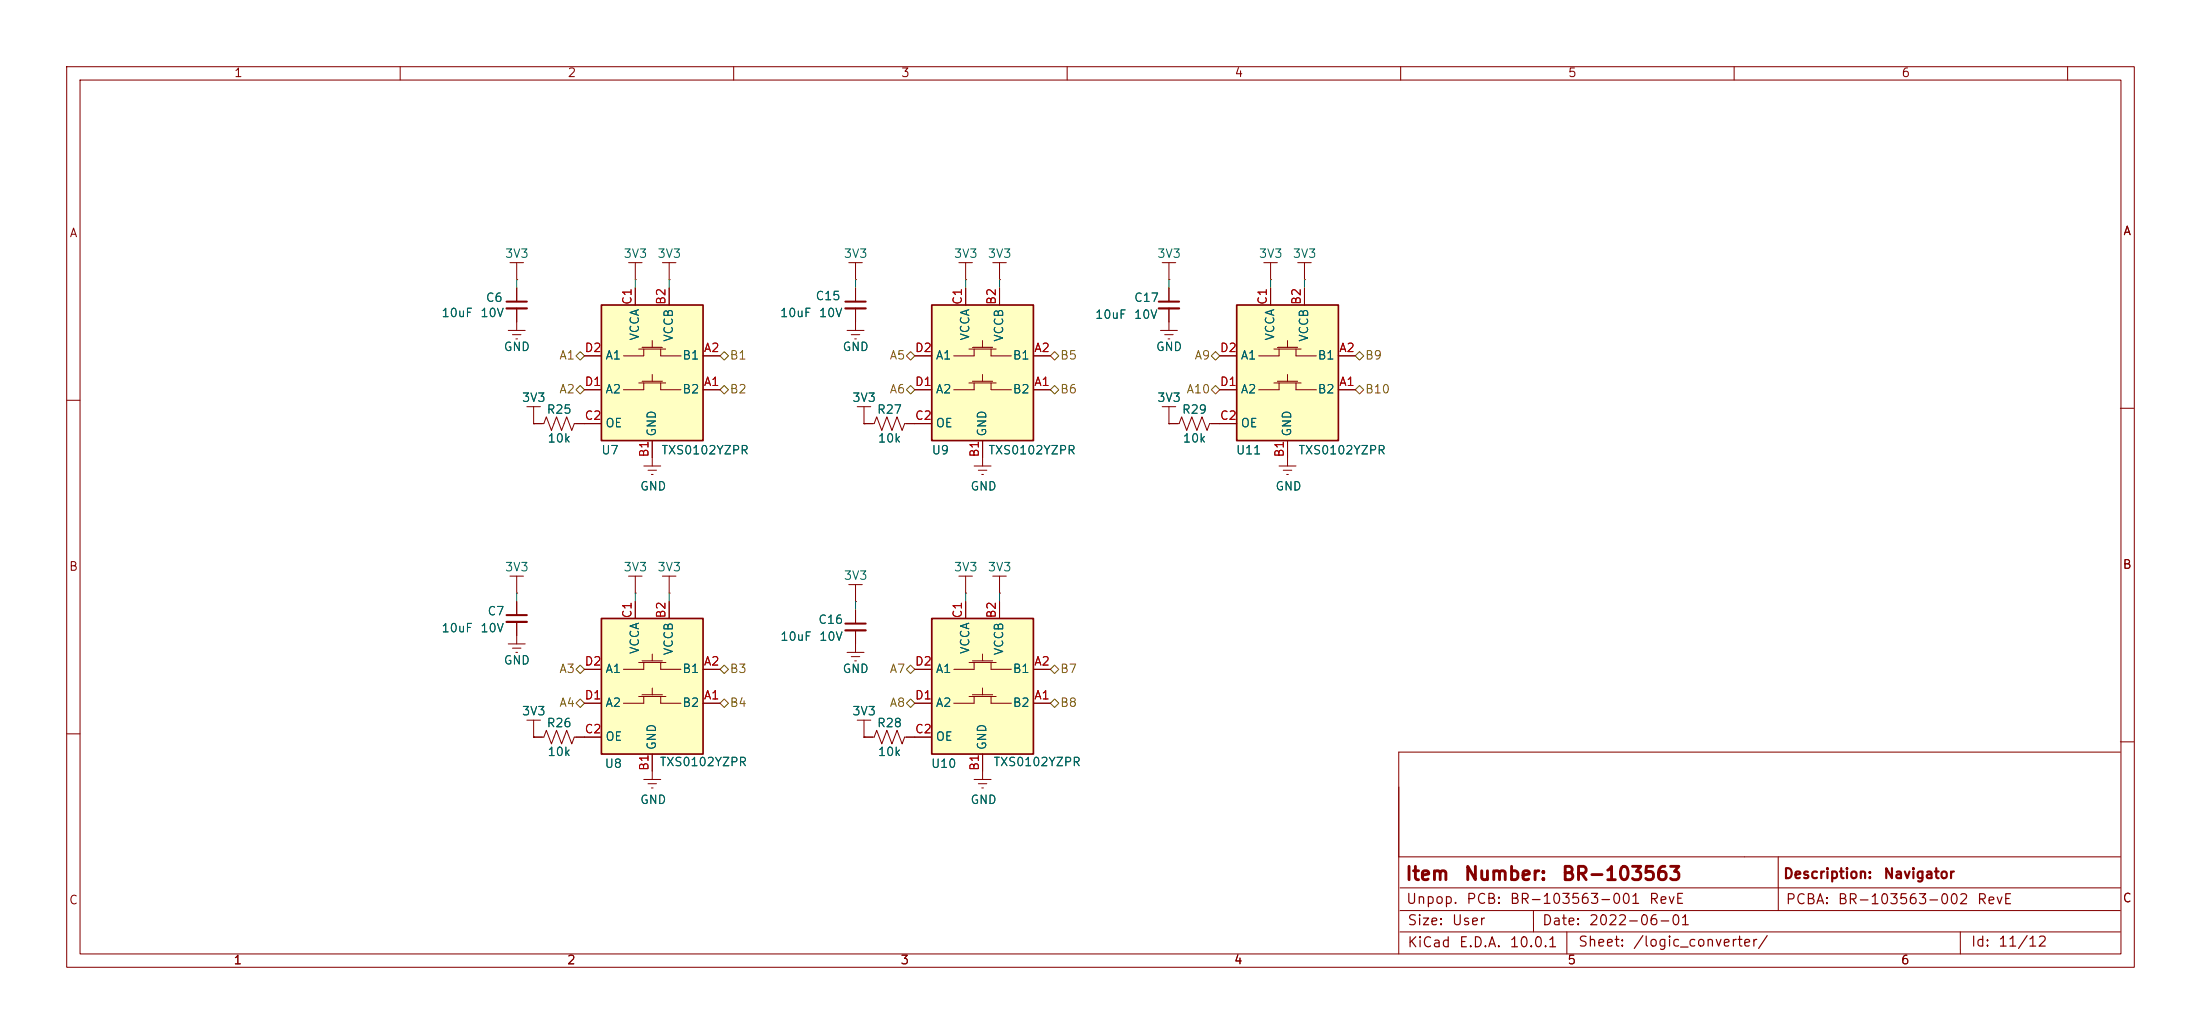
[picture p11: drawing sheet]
<svg xmlns="http://www.w3.org/2000/svg" width="330mm" height="155mm" viewBox="0 0 330 155" stroke-linecap="round" stroke-linejoin="round" font-family="sans-serif">
<g fill="none" stroke="#840000" stroke-width=".15">
<path d="M10 10h310v135h-310zM12 12h306v131h-306zM60 10v2M110 10v2M160 10v2M210 10v2M260 10v2M310 10v2M76.2 49.5h2.5M76.8 50.2h1.3M77.3 50.8h.3M77.5 48.3v1.2"/>
<path d="M10 60h2M317.9 61.2h2M10 110h2M317.9 111.2h2M317.9 112.7h-108.2v30.3M209.7 128.4h108.2M209.9 139.7h108M209.9 136.5h108M209.9 133.1h108M229.9 136.5v3.2M234.9 139.7v3.3M266.6 128.4v4.6"/>
<path d="M266.6 133.1v3.4M293.9 139.7v3.3"/>
</g>
<path d="M185.4 45.7h15.3v20.3h-15.3z" fill="#ffffc2"/>
<path d="M185.4 45.7h15.3v20.3h-15.3z" fill="none" stroke="#840000" stroke-width=".25"/>
<g fill="none" stroke="#840000" stroke-width=".15">
<path d="M77.5 43.2v2M77.5 46.2v2.1M182.9 58.4h2.5M182.9 53.3h2.5M190.5 43.2v2.5M191 57.4h4.1M191 52.3h4.1M191.5 57.2h3.1M191.5 52.1h3.1M191.8 57.4v1h-3.1M191.8 52.3v1h-3.1M193 51.1v1"/>
<path d="M193 56.1v1.1M194.3 57.4v1h3.1M194.3 52.3v1h3.1M195.6 43.2v2.5M200.7 58.4h2.5M200.7 53.3h2.5M79 61h2M80 63.5h.1M80 63.5h1.5l.4-1 .8 2 .7-2 .8 2 .8-2 .7 2 .4-1h1.5M80 61v2.5M128.5 61h2.1M129.5 63.5h.1"/>
<path d="M129.5 61v2.5M146 69.9h2.6M146.7 70.5h1.3M147.2 71.1h.2M147.3 68.6v1.3M182.9 63.5h2.5M193 66v2.6M127 97.8h2.5M127.3 87.6h2M127.6 98.4h1.3M128.1 99.1h.3M128.3 90.2h.1"/>
<path d="M128.3 87.6v2.6M128.3 91.4v2.1M128.3 94.5v3.3M143.8 86.4h2M144.8 88.9h.1M144.8 86.4v2.5M148.8 86.4h2.1M149.9 88.9h.1M149.9 86.4v2.5M128.5 108h2.1M129.5 110.5h.1M129.5 108v2.5"/>
</g>
<path d="M75.9 45.2h3.1M126.7 93.5h3.1" fill="none" stroke="#840000" stroke-width=".3"/>
<path d="M75.9 46.2h3.1M126.7 94.5h3.1" fill="none" stroke="#840000" stroke-width=".33"/>
<path d="M90.2 45.7h15.2v20.3h-15.2z" fill="#ffffc2"/>
<path d="M90.2 45.7h15.2v20.3h-15.2z" fill="none" stroke="#840000" stroke-width=".25"/>
<g fill="none" stroke="#840000" stroke-width=".15">
<path d="M143.8 39.4h2M144.8 39.4v2.5M87.6 58.4h2.6M87.6 53.3h2.6M95.2 43.2v2.5M95.8 57.4h4M95.8 52.3h4M96.3 57.2h3M96.3 52.1h3M96.5 57.4v1h-3M96.5 52.3v1h-3M97.8 51.1v1"/>
<path d="M97.8 56.1v1.1M99.1 57.4v1h3M99.1 52.3v1h3M100.3 43.2v2.5M105.4 58.4h2.5M105.4 53.3h2.5M144.8 41.9h.1M87.6 63.5h2.6M96.5 69.9h2.6M97.2 70.5h1.2M97.7 71.1h.2M97.8 66v3.9"/>
</g>
<path d="M139.7 92.7h15.2v20.3h-15.2z" fill="#ffffc2"/>
<path d="M139.7 92.7h15.2v20.3h-15.2z" fill="none" stroke="#840000" stroke-width=".25"/>
<g fill="none" stroke="#840000" stroke-width=".15">
<path d="M76.5 39.4h2M77.5 39.4v2.5M94.2 39.4h2.1M95.2 39.4v2.5M99.3 39.4h2M100.3 39.4v2.5M127.3 39.4h2M128.3 39.4v2.5M77.5 41.9h.1M95.2 41.9h.1M100.3 41.9h.1M127 49.5h2.5"/>
<path d="M127.6 50.2h1.3M128.1 50.8h.3M128.3 41.9h.1M128.3 43.2v2M128.3 46.2v3.3M174 49.5h2.5M174.6 50.2h1.3M175.1 50.8h.3M175.3 43.2v2M175.3 46.2v3.3M129.5 63.5h1.6l.3-1 .8 2 .8-2 .7 2 .8-2 .8 2 .3-1h1.6M175.3 63.5h1.5l.4-1 .7 2 .8-2 .8 2 .7-2 .8 2 .4-1h1.5"/>
<path d="M99.3 86.4h2M100.3 88.9h.1M100.3 86.4v2.5M144.8 90.2v2.5M145.3 99.3h4.1M145.8 99.1h3M146 99.3v1h-3M147.3 98v1.1M148.6 99.3v1h3M149.9 90.2v2.5M96.5 116.8h2.6M97.2 117.5h1.2"/>
<path d="M97.7 118.1h.2M97.8 115.6v1.2M129.5 110.5h1.6l.3-1 .8 2 .8-2 .7 2 .8-2 .8 2 .3-1h4.1M137.2 105.4h2.5M137.2 100.3h2.5M145.3 104.4h4.1M145.8 104.1h3M146 104.4v1h-3M146 116.8h2.6M146.7 117.5h1.3M147.2 118.1h.2M147.3 103.1v1"/>
<path d="M147.3 113v3.8M148.6 104.4v1h3M154.9 105.4h2.6M154.9 100.3h2.6"/>
</g>
<path d="M126.7 45.2h3.1M173.7 45.2h3.1" fill="none" stroke="#840000" stroke-width=".3"/>
<path d="M126.7 46.2h3.1M173.7 46.2h3.1" fill="none" stroke="#840000" stroke-width=".33"/>
<path d="M90.2 92.7h15.2v20.3h-15.2z" fill="#ffffc2"/>
<path d="M90.2 92.7h15.2v20.3h-15.2z" fill="none" stroke="#840000" stroke-width=".25"/>
<g fill="none" stroke="#840000" stroke-width=".15">
<path d="M174.2 61h2.1M175.3 63.5h.1M175.3 61v2.5M94.2 86.4h2.1M95.2 88.9h.1M95.2 86.4v2.5M95.2 90.2v2.5M95.8 99.3h4M96.3 99.1h3M96.5 99.3v1h-3M97.8 98v1.1M99.1 99.3v1h3"/>
<path d="M100.3 90.2v2.5M87.6 105.4h2.6M87.6 100.3h2.6M87.6 110.5h2.6M95.8 104.4h4M96.3 104.1h3M96.5 104.4v1h-3M97.8 103.1v1M97.8 113v2.6M99.1 104.4v1h3M105.4 105.4h2.5M105.4 100.3h2.5"/>
</g>
<path d="M139.7 45.7h15.2v20.3h-15.2z" fill="#ffffc2"/>
<path d="M139.7 45.7h15.2v20.3h-15.2z" fill="none" stroke="#840000" stroke-width=".25"/>
<g fill="none" stroke="#840000" stroke-width=".15">
<path d="M148.8 39.4h2.1M149.9 39.4v2.5M174.2 39.4h2.1M175.3 39.4v2.5M189.5 39.4h2M190.5 39.4v2.5M194.6 39.4h2M195.6 39.4v2.5M77.5 43.2v2M77.5 46.2v2.1M87.6 58.4h2.6M87.6 53.3h2.6"/>
<path d="M95.2 43.2v2.5M100.3 43.2v2.5M105.4 58.4h2.5M105.4 53.3h2.5M128.3 43.2v2M128.3 46.2v2.1M137.2 58.4h2.5M137.2 53.3h2.5M144.8 43.2v2.5M145.3 57.4h4.1M145.3 52.3h4.1M145.8 57.2h3"/>
<path d="M145.8 52.1h3M146 57.4v1h-3M146 52.3v1h-3M147.3 51.1v1M147.3 56.1v1.1M148.6 57.4v1h3M148.6 52.3v1h3M149.9 41.9h.1M149.9 43.2v2.5M154.9 58.4h2.6M154.9 53.3h2.6M175.3 41.9h.1"/>
<path d="M175.3 43.2v2M175.3 46.2v2.1M182.9 58.4h2.5M182.9 53.3h2.5M190.5 41.9h.1M190.5 43.2v2.5M195.6 41.9h.1M195.6 43.2v2.5M200.7 58.4h2.5M200.7 53.3h2.5M80 63.5h.1M80 63.5h1.3"/>
<path d="M86.4 63.5h3.8M97.8 66v2.6M129.5 63.5h.1M129.5 63.5h1.3M135.9 63.5h3.8M147.3 66v2.6M175.3 63.5h.1M175.3 63.5h1.2M181.6 63.5h3.8M191.8 69.9h2.5M192.4 70.5h1.3M192.9 71.1h.3"/>
<path d="M193 66v3.9M76.2 96.5h2.5M76.5 86.4h2M76.8 97.2h1.3M77.3 97.8h.3M77.5 88.9h.1M77.5 86.4v2.5M77.5 90.2v2M77.5 93.2v3.3M95.2 90.2v2.5M100.3 90.2v2.5M128.3 91.4v2.1"/>
<path d="M128.3 94.5v2M144.8 90.2v2.5M149.9 90.2v2.5M79 108h2M80 110.5h1.5l.4-1 .8 2 .7-2 .8 2 .8-2 .7 2 .4-1h4.1M80 110.5h.1M80 108v2.5M87.6 105.4h2.6M87.6 100.3h2.6M97.8 113v2.6M105.4 105.4h2.5M105.4 100.3h2.5"/>
<path d="M129.5 110.5h.1M129.5 110.5h1.3M135.9 110.5h3.8M137.2 105.4h2.5M137.2 100.3h2.5M147.3 113v2.6M154.9 105.4h2.6M154.9 100.3h2.6"/>
</g>
<path d="M75.9 92.2h3.1" fill="none" stroke="#840000" stroke-width=".3"/>
<path d="M75.9 93.2h3.1" fill="none" stroke="#840000" stroke-width=".33"/>
<g fill="none" stroke="#725600" stroke-width=".15">
<path d="M86.4 53.3l.6-.6 .6 .6-.6 .7zM87 57.8l.6 .6-.6 .7-.6-.7zM107.9 53.3l.7-.6 .6 .6-.6 .7zM107.9 58.4l.7-.6 .6 .6-.6 .7zM135.9 53.3l.6-.6 .7 .6-.7 .7zM135.9 58.4l.6-.6 .7 .6-.7 .7zM157.5 58.4l.6-.6 .6 .6-.6 .7zM157.5 53.3l.6-.6 .6 .6-.6 .7zM181.6 58.4l.6-.6 .7 .6-.7 .7zM181.6 53.3l.6-.6 .7 .6-.7 .7zM203.2 58.4l.6-.6 .7 .6-.7 .7zM203.2 53.3l.6-.6 .7 .6-.7 .7z"/>
<path d="M87 99.7l.6 .6-.6 .7-.6-.7zM86.4 105.4l.6-.6 .6 .6-.6 .6zM107.9 100.3l.7-.6 .6 .6-.6 .7zM107.9 105.4l.7-.6 .6 .6-.6 .6zM135.9 105.4l.6-.6 .7 .6-.7 .6zM135.9 100.3l.6-.6 .7 .6-.7 .7zM157.5 105.4l.6-.6 .6 .6-.6 .6zM157.5 100.3l.6-.6 .6 .6-.6 .7z"/>
</g>
<g fill="none" stroke="#009600" stroke-width=".15">
<path d="M77.5 41.9v1.3M95.2 41.9v1.3M100.3 41.9v1.3M128.3 41.9v1.3M144.8 41.9v1.3M149.9 41.9v1.3M175.3 41.9v1.3M190.5 41.9v1.3M195.6 41.9v1.3M77.5 88.9v1.3M95.2 88.9v1.3M100.3 88.9v1.3"/>
<path d="M128.3 90.2v1.2M144.8 88.9v1.3M149.9 88.9v1.3"/>
</g>
<g font-size="2" fill="#840000">
<text x="210.6" y="132.5">Item</text>
<text x="219.4" y="132.5">Number:</text>
<text x="234" y="132.5">BR-103563</text>
</g>
<g font-size="1.5" fill="#840000">
<text x="210.7" y="135.9">Unpop.</text>
<text x="219.7" y="135.9">PCB:</text>
<text x="226.2" y="135.9">BR-103563-001</text>
<text x="247.1" y="135.9">RevE</text>
<text x="267.3" y="132.1">Description:</text>
<text x="267.6" y="135.9">PCBA:</text>
<text x="275.4" y="135.9">BR-103563-002</text>
<text x="282.3" y="132.1">Navigator</text>
<text x="296.3" y="135.9">RevE</text>
<text x="210.9" y="139.1">Size:</text>
<text x="210.9" y="142.4">KiCad</text>
<text x="217.6" y="139.1">User</text>
<text x="218.6" y="142.4">E.D.A.</text>
<text x="226.2" y="142.4">10.0.1</text>
<text x="231.1" y="139.1">Date:</text>
<text x="236.5" y="142.3">Sheet:</text>
<text x="238.1" y="139.1">2022-06-01</text>
<text x="244.7" y="142.3">/logic_converter/</text>
<text x="295.4" y="142.3">Id:</text>
<text x="299.5" y="142.3">11/12</text>
</g>
<g font-size="1.3" fill="#840000">
<text x="35" y="11.9">1</text>
<text x="85" y="11.9">2</text>
<text x="135" y="11.9">3</text>
<text x="185" y="11.9">4</text>
<text x="235" y="11.9">5</text>
<text x="285" y="11.9">6</text>
<text x="10.3" y="35.9">A</text>
<text x="318.3" y="35.6">A</text>
<text x="10.3" y="85.9">B</text>
<text x="318.2" y="85.6">B</text>
<text x="10.3" y="135.9">C</text>
<text x="318.2" y="135.6">C</text>
<text x="34.9" y="144.9">1</text>
<text x="84.9" y="144.9">2</text>
<text x="134.9" y="144.9">3</text>
<text x="184.9" y="144.9">4</text>
<text x="234.9" y="144.9">5</text>
<text x="284.9" y="144.9">6</text>
</g>
<g font-size="1.3" fill="#006464">
<text x="75.6" y="39">3V3</text>
<text x="93.4" y="39">3V3</text>
<text x="98.5" y="39">3V3</text>
<text x="126.4" y="39">3V3</text>
<text x="142.9" y="39">3V3</text>
<text x="148" y="39">3V3</text>
<text x="173.4" y="39">3V3</text>
<text x="188.6" y="39">3V3</text>
<text x="193.7" y="39">3V3</text>
<text x="66.1" y="47.9">10uF</text>
<text x="71.9" y="47.9">10V</text>
<text x="72.7" y="45.6">C6</text>
<text x="116.8" y="47.9">10uF</text>
<text x="122.2" y="45.3">C15</text>
<text x="122.7" y="47.9">10V</text>
<text x="169.9" y="45.6">C17</text>
<text x="75.4" y="52.9">GND</text>
<text x="96.1" y="51.1" transform="rotate(-90 96.1 51.1)">VCCA</text>
<text x="101.2" y="51.3" transform="rotate(-90 101.2 51.3)">VCCB</text>
<text x="126.2" y="52.9">GND</text>
<text x="145.6" y="51.1" transform="rotate(-90 145.6 51.1)">VCCA</text>
<text x="150.7" y="51.3" transform="rotate(-90 150.7 51.3)">VCCB</text>
<text x="164.1" y="48.1">10uF</text>
<text x="169.9" y="48.1">10V</text>
<text x="173.2" y="52.9">GND</text>
<text x="191.4" y="51.1" transform="rotate(-90 191.4 51.1)">VCCA</text>
<text x="196.4" y="51.3" transform="rotate(-90 196.4 51.3)">VCCB</text>
<text x="90.7" y="59.3">A2</text>
<text x="90.7" y="54.2">A1</text>
<text x="102.2" y="59.3">B2</text>
<text x="102.2" y="54.2">B1</text>
<text x="140.2" y="59.3">A2</text>
<text x="140.2" y="54.2">A1</text>
<text x="151.7" y="59.3">B2</text>
<text x="151.7" y="54.2">B1</text>
<text x="185.9" y="59.3">A2</text>
<text x="185.9" y="54.2">A1</text>
<text x="197.5" y="59.3">B2</text>
<text x="197.5" y="54.2">B1</text>
<text x="78.2" y="60.6">3V3</text>
<text x="81.9" y="62.3">R25</text>
<text x="90.7" y="64.4">OE</text>
<text x="98.7" y="65.5" transform="rotate(-90 98.7 65.5)">GND</text>
<text x="127.7" y="60.6">3V3</text>
<text x="131.4" y="62.3">R27</text>
<text x="140.2" y="64.4">OE</text>
<text x="148.2" y="65.5" transform="rotate(-90 148.2 65.5)">GND</text>
<text x="173.4" y="60.6">3V3</text>
<text x="177.1" y="62.3">R29</text>
<text x="185.9" y="64.4">OE</text>
<text x="193.9" y="65.5" transform="rotate(-90 193.9 65.5)">GND</text>
<text x="82" y="66.6">10k</text>
<text x="90.1" y="68.4">U7</text>
<text x="99.1" y="68.4">TXS0102YZPR</text>
<text x="131.5" y="66.6">10k</text>
<text x="139.6" y="68.4">U9</text>
<text x="148.1" y="68.4">TXS0102YZPR</text>
<text x="177.2" y="66.6">10k</text>
<text x="185.2" y="68.4">U11</text>
<text x="194.6" y="68.4">TXS0102YZPR</text>
<text x="95.9" y="73.8">GND</text>
<text x="145.4" y="73.8">GND</text>
<text x="191.1" y="73.8">GND</text>
<text x="75.6" y="86">3V3</text>
<text x="93.4" y="86">3V3</text>
<text x="98.5" y="86">3V3</text>
<text x="126.4" y="87.2">3V3</text>
<text x="142.9" y="86">3V3</text>
<text x="148" y="86">3V3</text>
<text x="66.1" y="95.1">10uF</text>
<text x="71.9" y="95.1">10V</text>
<text x="73" y="92.6">C7</text>
<text x="122.6" y="93.8">C16</text>
<text x="75.4" y="99.9">GND</text>
<text x="90.7" y="101.2">A1</text>
<text x="96.1" y="98.1" transform="rotate(-90 96.1 98.1)">VCCA</text>
<text x="101.2" y="98.3" transform="rotate(-90 101.2 98.3)">VCCB</text>
<text x="102.2" y="101.2">B1</text>
<text x="116.9" y="96.4">10uF</text>
<text x="122.7" y="96.4">10V</text>
<text x="126.2" y="101.2">GND</text>
<text x="140.2" y="101.2">A1</text>
<text x="145.6" y="98.1" transform="rotate(-90 145.6 98.1)">VCCA</text>
<text x="150.7" y="98.3" transform="rotate(-90 150.7 98.3)">VCCB</text>
<text x="151.7" y="101.2">B1</text>
<text x="78.2" y="107.5">3V3</text>
<text x="90.7" y="106.3">A2</text>
<text x="102.2" y="106.3">B2</text>
<text x="127.7" y="107.5">3V3</text>
<text x="140.2" y="106.3">A2</text>
<text x="151.7" y="106.3">B2</text>
<text x="81.9" y="109.3">R26</text>
<text x="82" y="113.6">10k</text>
<text x="90.7" y="111.4">OE</text>
<text x="98.7" y="112.5" transform="rotate(-90 98.7 112.5)">GND</text>
<text x="131.4" y="109.3">R28</text>
<text x="131.5" y="113.6">10k</text>
<text x="140.2" y="111.4">OE</text>
<text x="148.2" y="112.5" transform="rotate(-90 148.2 112.5)">GND</text>
<text x="90.6" y="115.4">U8</text>
<text x="98.8" y="115.2">TXS0102YZPR</text>
<text x="139.5" y="115.4">U10</text>
<text x="148.9" y="115.2">TXS0102YZPR</text>
<text x="95.9" y="120.8">GND</text>
<text x="145.4" y="120.8">GND</text>
</g>
<g font-size="1.3" fill="#a90000">
<text x="95" y="45.8" transform="rotate(-90 95 45.8)">C1</text>
<text x="100.1" y="45.8" transform="rotate(-90 100.1 45.8)">B2</text>
<text x="144.5" y="45.8" transform="rotate(-90 144.5 45.8)">C1</text>
<text x="149.6" y="45.8" transform="rotate(-90 149.6 45.8)">B2</text>
<text x="190.2" y="45.8" transform="rotate(-90 190.2 45.8)">C1</text>
<text x="195.3" y="45.8" transform="rotate(-90 195.3 45.8)">B2</text>
<text x="87.6" y="53.1">D2</text>
<text x="105.4" y="53.1">A2</text>
<text x="137.1" y="53.1">D2</text>
<text x="155" y="53.1">A2</text>
<text x="182.8" y="53.1">D2</text>
<text x="200.7" y="53.1">A2</text>
<text x="87.6" y="58.2">D1</text>
<text x="105.4" y="58.2">A1</text>
<text x="137.1" y="58.2">D1</text>
<text x="155" y="58.2">A1</text>
<text x="182.8" y="58.2">D1</text>
<text x="200.7" y="58.2">A1</text>
<text x="87.6" y="63.2">C2</text>
<text x="137.1" y="63.2">C2</text>
<text x="182.8" y="63.2">C2</text>
<text x="97.5" y="68.7" transform="rotate(-90 97.5 68.7)">B1</text>
<text x="147.1" y="68.7" transform="rotate(-90 147.1 68.7)">B1</text>
<text x="192.8" y="68.7" transform="rotate(-90 192.8 68.7)">B1</text>
<text x="95" y="92.8" transform="rotate(-90 95 92.8)">C1</text>
<text x="100.1" y="92.8" transform="rotate(-90 100.1 92.8)">B2</text>
<text x="144.5" y="92.8" transform="rotate(-90 144.5 92.8)">C1</text>
<text x="149.6" y="92.8" transform="rotate(-90 149.6 92.8)">B2</text>
<text x="87.6" y="100.1">D2</text>
<text x="105.4" y="100.1">A2</text>
<text x="137.1" y="100.1">D2</text>
<text x="155" y="100.1">A2</text>
<text x="87.6" y="105.2">D1</text>
<text x="105.4" y="105.2">A1</text>
<text x="137.1" y="105.2">D1</text>
<text x="155" y="105.2">A1</text>
<text x="87.6" y="110.2">C2</text>
<text x="137.1" y="110.2">C2</text>
<text x="97.5" y="115.6" transform="rotate(-90 97.5 115.6)">B1</text>
<text x="147.1" y="115.6" transform="rotate(-90 147.1 115.6)">B1</text>
</g>
<g font-size="1.3" fill="#725600">
<text x="83.8" y="54.2">A1</text>
<text x="83.8" y="59.3">A2</text>
<text x="109.3" y="54.2">B1</text>
<text x="109.3" y="59.3">B2</text>
<text x="133.3" y="54.2">A5</text>
<text x="133.3" y="59.3">A6</text>
<text x="158.9" y="59.3">B6</text>
<text x="158.9" y="54.2">B5</text>
<text x="177.8" y="59.3">A10</text>
<text x="179" y="54.2">A9</text>
<text x="204.6" y="59.3">B10</text>
<text x="204.6" y="54.2">B9</text>
<text x="83.8" y="101.2">A3</text>
<text x="109.3" y="101.2">B3</text>
<text x="133.3" y="101.2">A7</text>
<text x="158.9" y="101.2">B7</text>
<text x="83.8" y="106.3">A4</text>
<text x="109.3" y="106.3">B4</text>
<text x="133.3" y="106.3">A8</text>
<text x="158.9" y="106.3">B8</text>
</g>
</svg>
